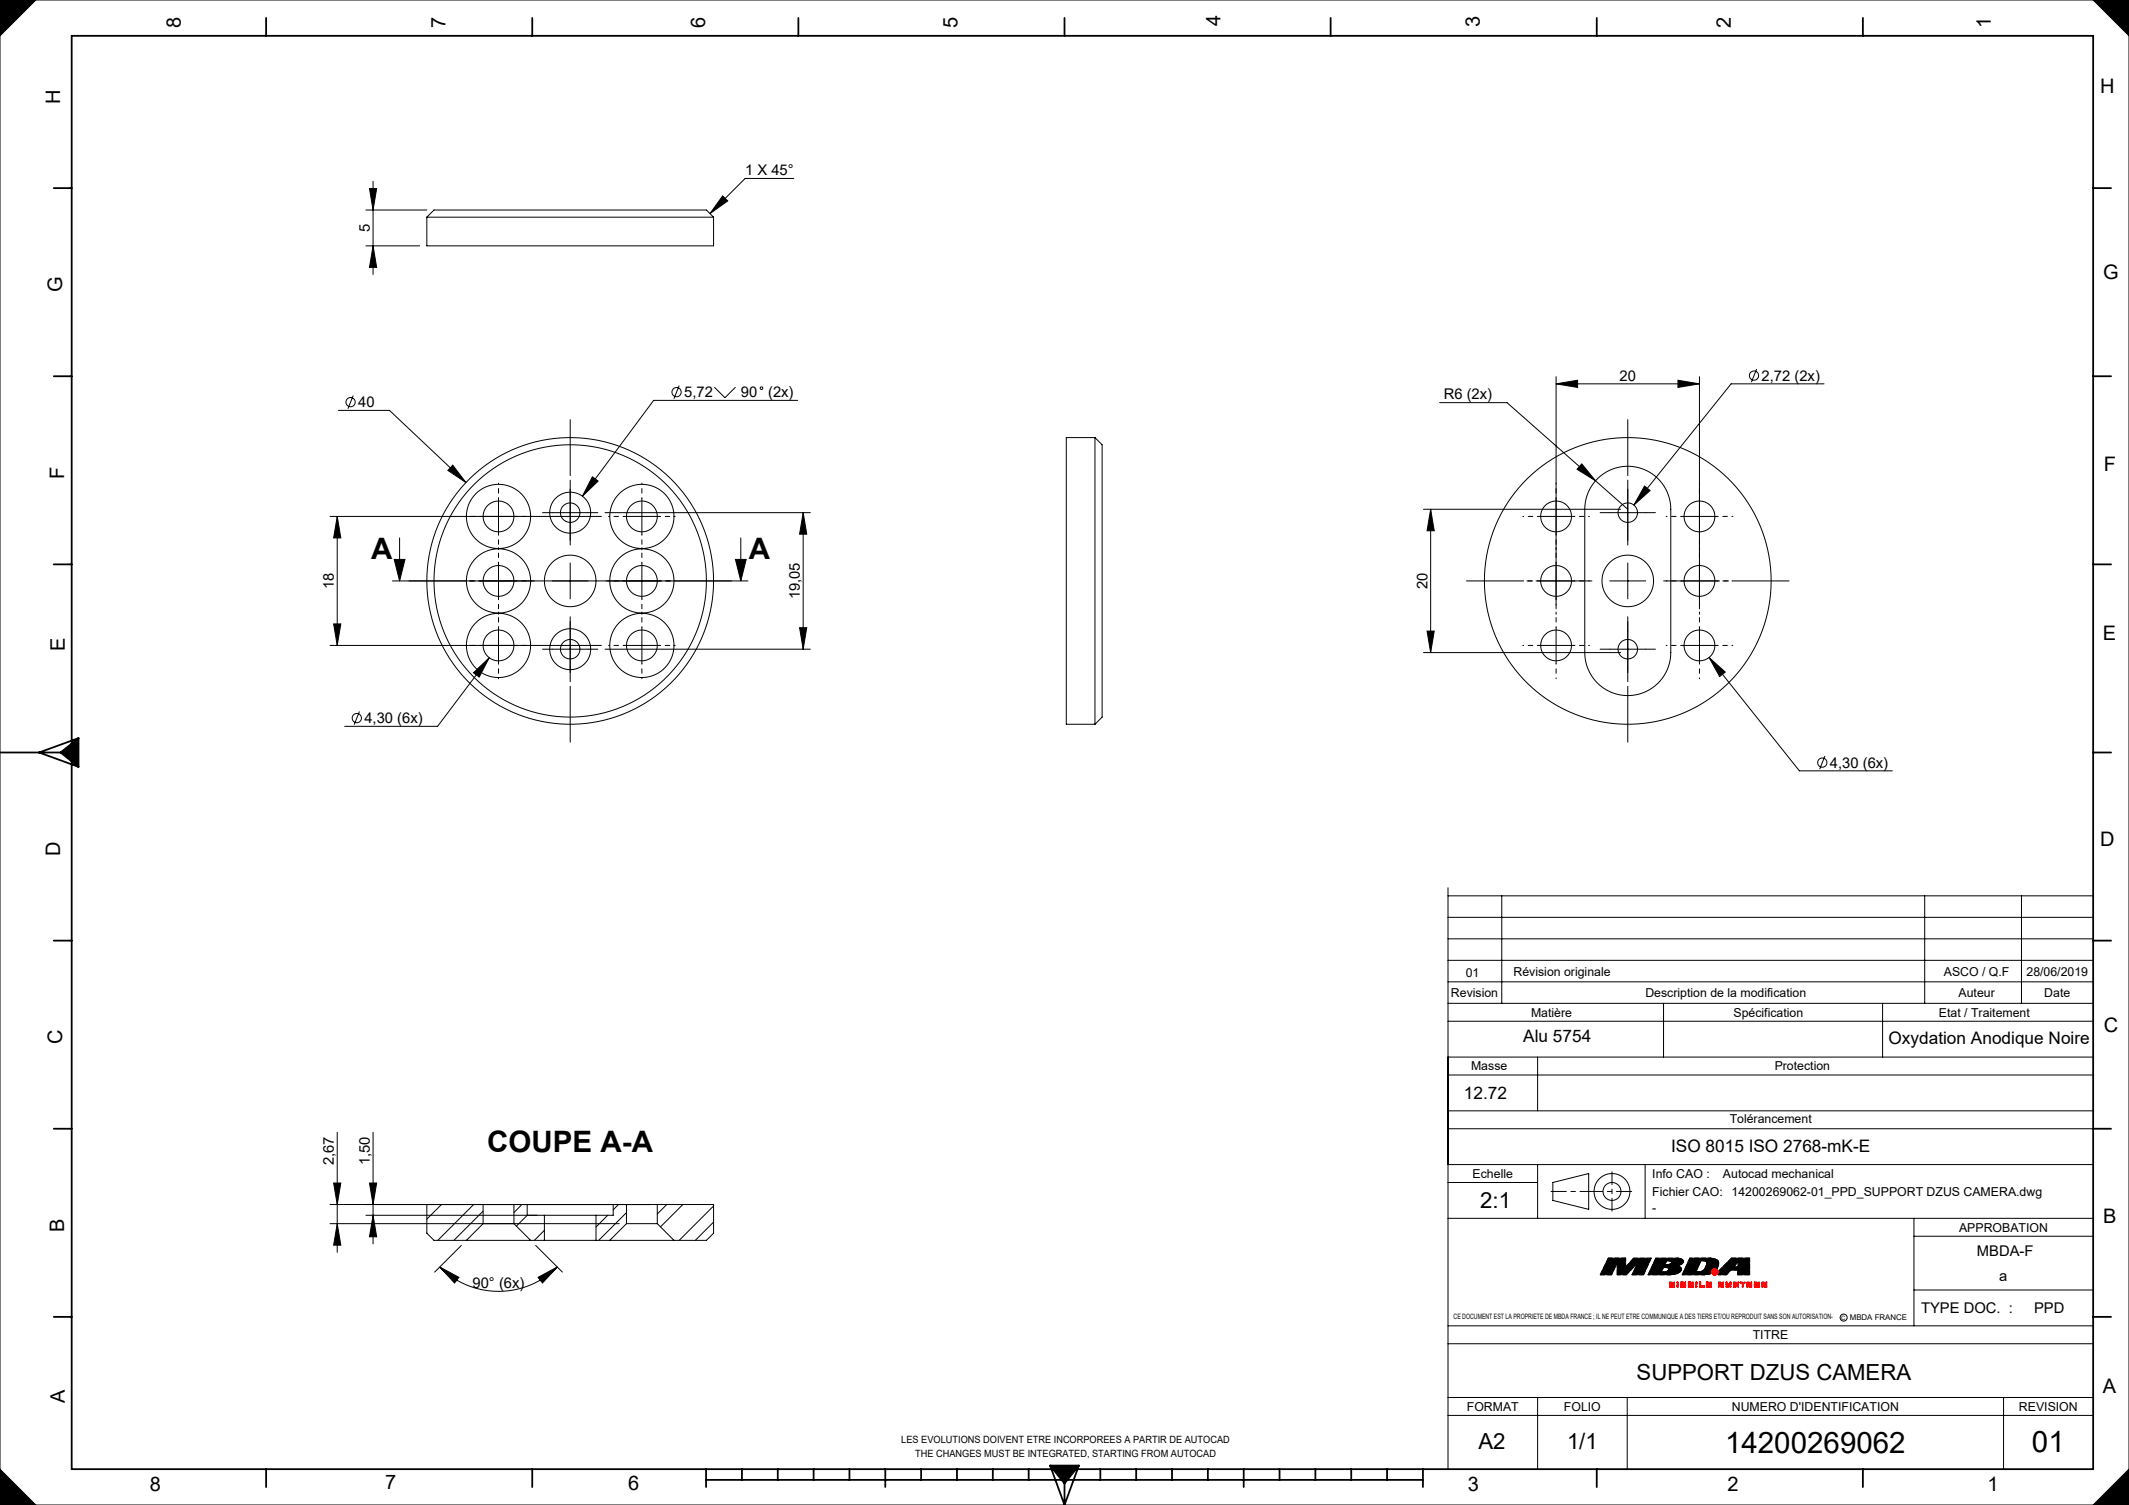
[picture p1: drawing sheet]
<svg xmlns="http://www.w3.org/2000/svg" width="594mm" height="420mm" viewBox="0 0 594 420" stroke-linecap="round" stroke-linejoin="round" font-family="sans-serif">
<g fill="none" stroke="#000" stroke-width=".28">
<path d="M0 0h594v420h-594zM10 0l-10 10M584 0l10 10M404 247.8v162.2M404 256h180M404 250h180M419 250v30M537 250v30M564 250v30M404 280h180M404 274h180M404 268h180"/>
<path d="M404 262h180M464.1 280v15M525.3 280v15M404 295h180M404 285h180.1M404 300h180M429 295v15M404 310h180M404 315h180M404 340h180M404 325h180M404 330h25"/>
<path d="M429 325v15M433.2 330l10.1-2.5v10l-10.1-2.5zM459 325v15M534 340v30M448.7 351.1h4.9v2.5l2.2-2.5h4.9l-2.1 4.6h-3.2l1.6-3.3-3.2 3.3h-2.6v-3.3l-1.6 3.3h-3.1zM462 351.1h6.2l.8 .2a.78 .78 0 0 1 .6 1.1l-.6 .5-1.4 .3 .9 .2a.92 .92 0 0 1 .6 .9 .92 .92 0 0 1-.7 .9l-2.4 .5h-6.1zM464.1 353.7l1.3 .1a.67 .67 0 0 1 .1 .8 .67 .67 0 0 1-.8 .3l-1.2 .1zM465 351.8l1.1 .2 .3 .2-.1 .3-.7 .4h-1.1zM471.5 351.1h5.9a1.82 1.82 0 0 1 2.1 1.3l-.3 1.5a1.36 1.36 0 0 0-1.5 .1 1.36 1.36 0 0 0-.5 1.4l-1.6 .3h-6.2zM474.6 351.8a1.52 1.52 0 0 1 1.6 .5 2.55 2.55 0 0 1-3 2.7zM483.1 351.1h5v4.6h-3.3v-1.3h-1.9l-1.2 1.3h-2.3l.2-.5v-.6zM485 352.1l-.1 1.4h-1.2z"/>
<path d="M534 360h50M534 345h50M404 375h180M404 370h180M404 395h180M404 390h180M429 390v20M454 390v20M559 390v20M0 410l10 10M594 410l-10 10"/>
<circle cx="449.8" cy="332.5" r="2.5"/>
<circle cx="449.8" cy="332.5" r="5"/>
<circle cx="514.4" cy="367.7" r=".98"/>
</g>
<path d="M479.4 355.7l.2-.5v-.6" fill="none" stroke="#000" stroke-width=".28" stroke-dasharray="1.3 .6" stroke-dashoffset=".6" stroke-linecap="butt"/>
<path d="M479.1 353.9a1.19 1.19 0 0 0-1.4 .1 1.19 1.19 0 0 0-.4 1.3" fill="none" stroke="#000" stroke-width=".28" stroke-dasharray="1.3 .6" stroke-dashoffset=".1" stroke-linecap="butt"/>
<g fill="none" stroke="#f00" stroke-width=".28">
<path d="M465.8 357.8h1.3v1.4h-.2v-1.1h-.3v1.1h-.3v-1.1h-.2v1.1h-.3zM467.9 357.8h.3v1.4h-.3zM469 357.8h1.3v.2h-1.1v.3h1.1v.9h-1.3v-.3h1v-.3h-1zM471 357.8h1.4v.2h-1.1v.3h1.1v.9h-1.4v-.3h1.1v-.3h-1.1zM473.2 357.8h.2v1.4h-.2zM474.2 357.8h.3v1.1h1v.3h-1.3zM476.1 357.8h1.3v.2h-1v.3h1v.3h-1v.3h1v.3h-1.3zM479.5 357.8h1.4v.2h-1.2v.3h1.2l-.1 .9h-1.3v-.3h1.1v-.3h-1.1zM481.6 357.8h.2v.5h.9v-.5h.3v1.3l-1.4 .1v-.3h1.1v-.3h-1.1zM483.7 357.8h1.4v.2h-1.2v.3h1.2v.8l-1.4 .1v-.3h1.1v-.3h-1.1zM485.5 357.8h1.4v.2h-.6v1.2h-.2v-1.2h-.6zM487.4 357.8h1.3v.2h-1v.3h1v.3h-1v.3h1v.3h-1.3z"/>
<path d="M489.5 357.8h1.3v1.4h-.3v-1.2h-.2v1.2h-.3v-1.2h-.2v1.2h-.3zM491.6 357.8h1.3v.2h-1v.3h1v.9h-1.3v-.3h1v-.3h-1z"/>
<circle cx="478.5" cy="355" r=".9"/>
</g>
<path d="M479.4 355a.9 .9 0 0 0-1.4-.8 .9 .9 0 0 0-.1 1.5 .9 .9 0 0 0 1.5-.6v-.1" fill="none" stroke="#f00" stroke-width=".28" stroke-dasharray="1.3 .6" stroke-dashoffset=".7" stroke-linecap="butt"/>
<path d="M482.9 354.4h1.9" fill="none" stroke="#000" stroke-width=".28" stroke-dasharray="1.3 .6" stroke-dashoffset="1"/>
<path d="M459.9 355.7h6.1M462 351.1h6.2M465.3 352.9h-.8M466.7 355.7h-.7M467.6 353.2l.9 .2M467.9 355.4l-.8 .2M469.4 355.7h6.2M473.2 355h.7M475.5 354.2l.4-.6M477.4 351.1l.7 .2M479.4 355.7h2.3M481.7 355.7h-2.3" fill="none" stroke="#000" stroke-width=".28" stroke-dasharray="1.3 .6" stroke-dashoffset=".4"/>
<path d="M482.9 354.4l-1.2 1.3M485 352.1l-1.3 1.4" fill="none" stroke="#000" stroke-width=".28" stroke-dasharray="1.3 .6" stroke-dashoffset=".9"/>
<path d="M465 351.8l-.5 1.1M469.4 355.7h5.7M483.7 353.5h1.2M484.8 355.7v-1.3" fill="none" stroke="#000" stroke-width=".28" stroke-dasharray="1.3 .6" stroke-dashoffset=".6"/>
<path d="M451.2 352.4l-1.6 3.3M455.4 355.7l1.6-3.3M464.1 353.7l-.6 1.3M484.9 353.5l.1-1.4" fill="none" stroke="#000" stroke-width=".28" stroke-dasharray="1.3 .6" stroke-dashoffset=".7"/>
<path d="M451.2 355.7v-3.3M453.6 353.6l2.2-2.5M473.2 355l1.4-3.2M484.8 355.7h3.3M488.1 355.7h-3.3" fill="none" stroke="#000" stroke-width=".28" stroke-dasharray="1.3 .6" stroke-dashoffset="-.1"/>
<path d="M457 352.4l-3.2 3.3M488.1 351.1v4.6" fill="none" stroke="#000" stroke-width=".28" stroke-dasharray="1.3 .6" stroke-dashoffset=".2"/>
<g fill="none" stroke="#000" stroke-width=".28" stroke-dasharray="1.3 .6">
<path d="M446.5 355.7l2.2-4.6M446.5 355.7h3.1M449.6 355.7h-3.1M451.2 355.7h.1M455.4 355.7h3.2M458.6 355.7h-3.2M460.6 351.1h.1M460.7 351.1l-2.1 4.6M462 351.1l-2.1 4.6M463.5 355h.6M464.1 355l.6-.1M464.5 352.9h.1"/>
<path d="M464.6 352.9h.1M464.6 352.9h.5M464.7 354.9h.2M464.7 353.7h-.6M464.9 354.9l.3-.2M465 351.8h.5M465 353.8l-.3-.1M465.2 354.7l.2-.1M465.3 355.7h.1M465.4 353.8h-.4M465.4 354.6l.2-.2M465.4 355.7h.1"/>
<path d="M465.5 355.7h.1M465.5 351.8l.4 .1M465.6 353.9l-.2-.1M465.6 354.4v-.2M465.6 352.9h-.3M465.6 354v-.1M465.6 354.2v-.2M465.6 355.7h.1M465.7 355.7h.1M465.8 355.7h.1M465.9 351.9l.2 .1M465.9 355.7h.1"/>
<path d="M466 352.8l-.4 .1M466 355.7h.1M466.1 352.7l-.1 .1M466.1 352h.2M466.2 352.6l-.1 .1M466.3 352l.1 .2M466.3 352.5l-.1 .1M466.4 352.3l-.1 .2M466.4 352.2v.1M467.1 355.6l-.4 .1M467.8 351.1h.4M468 351.1h.1"/>
<path d="M468.1 351.1h.1M468.2 351.1l.4 .1M468.4 355.2l-.5 .2M468.5 353.4l.4 .3M468.6 351.2l.4 .1M468.7 353l-.4 .1M468.7 354.9l-.3 .3M468.9 354.7l-.2 .2M468.9 353.7l.2 .2M469 352.9l-.3 .1M469 351.3l.2 .1M469 354.6l-.1 .1"/>
<path d="M469.1 353.9v.2M469.1 354.3l-.1 .3M469.1 354.1v.2M469.2 352.7l-.2 .2M469.2 351.4l.3 .2M469.4 352.5l-.2 .2M469.5 351.6l.2 .3M469.6 352.4l-.2 .1M469.7 352.2l-.1 .2M469.7 351.9v.3M471.5 351.1l-2.1 4.6M473.2 355h.4"/>
<path d="M473.6 355h.1M473.7 355h.1M473.8 355h.1M473.9 355l.5-.1M474.4 354.9h.2M474.6 351.8h.6M474.6 354.9l.2-.1M474.8 354.8l.1-.1M474.9 354.7l.2-.1M475.1 354.6l.1-.1M475.1 355.7h.1M475.2 354.5l.3-.3"/>
<path d="M475.2 355.7h.1M475.3 355.7h.1M475.4 351.8h-.2M475.4 355.7h.1M475.5 355.7h.1M475.6 355.7h.6M475.6 351.9l-.2-.1M475.8 352l-.2-.1M475.9 353.6l.2-.6M476.1 352.1l-.3-.1M476.1 353l.1-.4M476.2 355.7l.3-.1"/>
<path d="M476.2 352.3l-.1-.2M476.2 352.6v-.3M476.5 355.6l.3-.1M476.8 355.5h.3M477 351.1h.1M477.1 355.5l.1-.1M477.1 351.1h.1M477.2 351.1h.1M477.2 355.4h.1M477.3 355.4v-.1M477.3 351.1h.1M478.1 351.3l.6 .1"/>
<path d="M478.7 351.4l.4 .3M479.1 353.9h.1M479.1 351.7l.2 .2M479.2 353.9v-.1M479.2 353.8l.2-.6M479.4 353.2l.1-.4M479.4 352.1l-.1-.2M479.5 352.4l-.1-.3M479.5 352.8v-.4M483.1 351.1h5"/>
</g>
<path d="M448.7 351.1h4.9M455.8 351.1h4.8M479.6 354.6l3.5-3.5" fill="none" stroke="#000" stroke-width=".28" stroke-dasharray="1.3 .6" stroke-dashoffset=".1"/>
<path d="M471.5 351.1h5.9" fill="none" stroke="#000" stroke-width=".28" stroke-dasharray="1.3 .6" stroke-dashoffset=".5"/>
<path d="M451.3 355.7h2.5M453.6 351.1v2.5M453.8 355.7h-2.6M468.3 353.1l-.7 .1" fill="none" stroke="#000" stroke-width=".28" stroke-dasharray="1.3 .6" stroke-dashoffset=".3"/>
<path d="M459.9 355.7h5.4M471.5 351.1h5.5" fill="none" stroke="#000" stroke-width=".28" stroke-dasharray="1.3 .6" stroke-dashoffset=".8"/>
<path d="M432.7 332.5h22.6" fill="none" stroke="#000" stroke-width=".28" stroke-dasharray="6.3 1.3 1.3 1.3" stroke-dashoffset="2.1"/>
<path d="M449.8 327v11" fill="none" stroke="#000" stroke-width=".28" stroke-dasharray="6.3 1.3 1.3 1.3" stroke-dashoffset="2.8"/>
<g fill="none" stroke="#000" stroke-width=".5">
<path d="M20 10h564v400h-564zM74.3 5v5M148.5 5v5M222.8 5v5M297 5v5M371.3 5v5M445.5 5v5M519.7 5v5M15 52.5h5M584 52.5h5M15 105h5M584 105h5"/>
<path d="M15 157.5h5M584 157.5h5M0 210h16.9M16.9 210l5 4M21.9 206l-11 4 11 4M21.9 206v8M21.9 206l-5 4M584 210h5M15 262.5h5M584 262.5h5M15 315h5M584 315h5"/>
<path d="M15 367.5h5M584 367.5h5M74.3 410v5M148.5 410v5M197 413h200M197 410v5M207 410v3M217 410v3M227 410v3M237 410v3M247 410v5M257 410v3"/>
<path d="M267 410v3M277 410v3M287 410v3M293 409l4 11M293 409h8M293 409l4 5M297 414v6M301 409l-4 11M301 409l-4 5M307 410v3M317 410v3M327 410v3"/>
<path d="M337 410v3M347 410v5M357 410v3M367 410v3M377 410v3M387 410v3M397 410v5M445.5 410v5M519.7 410v5"/>
</g>
<g fill="none" stroke="#f00" stroke-width=".28" stroke-dasharray="1.3 .6" stroke-dashoffset=".5">
<path d="M466.1 358.1v1.1M466.3 359.2v-1.1M466.6 358.1v1.1M466.9 359.2v-1.1M469 358.9h1M469 358.6h1M469.2 358.3h1.1M469.2 358h1.1M470 358.6h-1M470.3 358h-1.1M471 358.9h1.1M471 358.6h1.1"/>
<path d="M471.1 358.9h.9M471.3 358.3h1.1M471.4 358h1M472.1 358.6h-1.1M472.4 358h-1.1M474.5 358.9h1M474.5 357.8v1.1M476.4 358.9h1M476.4 358.3h1M476.4 358.6h1M476.4 358h1M477.4 358.6h-1"/>
<path d="M477.4 358h-1M479.5 358.9h1.1M479.5 358.6h1.1M481.6 358.9h1.1M481.6 358.6h1.1M487.7 358.9h1M487.7 358.6h1M487.7 358.3h1M488.7 358h-1M491.6 358.6h1M491.6 358.9h1M491.9 358h1"/>
<path d="M491.9 358.3h1"/>
</g>
<g fill="none" stroke="#f00" stroke-width=".28" stroke-dasharray="1.3 .6" stroke-dashoffset=".7">
<path d="M465.8 357.8h1.3M465.8 359.2v-1.4M467.1 357.8v1.4M467.9 359.2v-1.4M468.2 357.8v1.4M469 357.8h1.3M470.3 359.2h-1.3M471 357.8h1.4M472.4 359.2h-1.4M473.2 359.2v-1.4M473.4 357.8v1.4M474.2 359.2v-1.4"/>
<path d="M475.5 359.2h-1.3M476.1 359.2v-1.4M476.1 357.8h1.3M476.1 359.2h1.3M477.4 359.2h-1.3M479.5 357.8h1.4M483.7 359.2h1.3M483.7 357.8h1.4M485.5 357.8h1.4M487.4 357.8h1.3M487.4 359.2v-1.4M488.7 359.2h-1.3"/>
<path d="M489.5 357.8h1.3M489.5 359.2v-1.4M490.8 357.8v1.4M491.6 357.8h1.3M492.9 359.2h-1.3"/>
</g>
<path d="M469 358.6v-.8M470.3 358.3v.9M471 358.6v-.8M472.4 358.3v.9M479.5 358.6v-.8M480.9 358.3v.8M481.6 358.6v-.8M481.8 358.3h.9M483.7 358.6v-.8M485.1 358.3v.8M491.6 358.6v-.8M492.9 358.3v.9" fill="none" stroke="#f00" stroke-width=".28" stroke-dasharray="1.3 .6" stroke-dashoffset=".4"/>
<g fill="none" stroke="#f00" stroke-width=".28" stroke-dasharray="1.3 .6">
<path d="M465.8 359.2h.2M466 359.2h.1M466.3 358.1h-.2M466.3 359.2h.1M466.4 359.2h.1M466.5 359.2h.1M466.6 359.2h.1M466.9 358.1h-.3M466.9 359.2h.1M467 359.2h.1M467.9 357.8h.2M467.9 359.2h.3"/>
<path d="M468.1 357.8h.1M469 359.2v-.3M469 358.6h.1M469.2 358v.3M470 358.9v-.3M470.3 357.8v.2M471 359.2v-.3M471.3 358v.3M472 358.9h.1M472.1 358.9v-.3M472.4 357.8v.2M473.2 357.8h.2"/>
<path d="M473.2 359.2h.2M473.4 359.2h-.2M474.2 357.8h.3M474.2 357.8h.1M474.2 359.2h.1M474.3 357.8h.2M475.5 358.9v.3M476.4 358.6v.3M476.4 358v.3M477.4 358.9v.3M477.4 358.3v.3M477.4 357.8v.2"/>
<path d="M479.5 359.2v-.3M479.7 358v.3M480.6 358.9v-.3M480.9 359.1l-.1 .1M480.9 357.8v.2M481.6 357.8h.2M481.6 359.2v-.3M481.8 357.8v.5M482.7 358.9v-.3M482.7 357.8h.3M482.7 358.3v-.5M483 359.1l-.1 .1"/>
<path d="M483.7 359.2v-.3M483.9 358v.3M484.8 358.9v-.3M485.1 359.1l-.1 .1M485.1 357.8v.2M485.5 358v-.2M486.1 358h-.6M486.3 358h.6M486.3 359.2h-.2M486.9 357.8v.2M487.7 358.6v.3M487.7 358v.3"/>
<path d="M488.7 358.9v.3M488.7 358.3v.3M488.7 357.8v.2M489.8 359.2h-.3M490 358h-.2M490.3 359.2h-.3M490.5 358h-.2M490.8 359.2h-.3M491.6 359.2v-.3M491.9 358v.3M492.6 358.9v-.3M492.9 357.8v.2"/>
</g>
<g fill="none" stroke="#f00" stroke-width=".28" stroke-dasharray="1.3 .6" stroke-dashoffset=".6">
<path d="M469 357.8h1.3M469 359.2h1.3M471.1 357.8h1.3M471.1 359.2h1.3M474.3 359.2h1.2M479.7 358.3h1.2M480.8 359.2h-1.3M480.9 358h-1.2M481.6 359.2h1.3M483 357.8v1.3M483.7 358.9h1.1M483.7 358.6h1.1"/>
<path d="M483.9 358h1.2M483.9 358.3h1.2M486.1 359.2v-1.2M486.3 358v1.2M489.8 358v1.2M490 359.2v-1.2M490.3 358v1.2M490.5 359.2v-1.2"/>
</g>
<path d="M0 410v10h10zM0 0v10l10-10zM584 0l10 10v-10zM584 420h10v-10zM293 409l4 5 4-5zM16.9 210l5 4v-8zM483.1 351.1l-3.5 3.5v.6l-.2 .5h2.3l1.2-1.3h1.9v1.3h3.3v-4.6zM485 352.1l-.1 1.4h-1.2zM471.5 351.1l-2.1 4.6 7.1-.1 .8-.3v-.7l.5-.6 .6-.2 .6 .1a1.56 1.56 0 0 0 .4-1.6 1.56 1.56 0 0 0-1.3-1zM474.6 351.8a1.52 1.52 0 0 1 1.6 .5 2.55 2.55 0 0 1-3 2.7zM464.1 353.7l1.3 .1a.67 .67 0 0 1 .1 .8 .67 .67 0 0 1-.8 .3l-1.2 .1zM465 351.8l1.1 .2 .3 .2-.1 .3-.7 .4h-1.1zM462 351.1l-2.1 4.6h6.1a2.84 2.84 0 0 0 3.1-1.4v-.4l-.6-.5-.9-.2 1.4-.3a.88 .88 0 0 0 .7-1l-.5-.5-1-.3zM448.7 351.1l-2.2 4.6h3.1l1.6-3.3v3.3h2.6l3.2-3.3-1.6 3.3h3.2l2.1-4.6h-4.9l-2.2 2.5v-2.5z" fill-rule="evenodd" fill="#000"/>
<path d="M491.6 357.8v.8h1v.3h-1v.3h1.3v-.9h-1v-.3h1v-.2zM489.5 357.8v1.4h.3v-1.2h.2v1.2h.3v-1.2h.2v1.2h.3v-1.4zM487.4 357.8v1.4h1.3v-.3h-1v-.3h1v-.3h-1v-.3h1v-.2zM485.5 357.8v.2h.6v1.2h.2v-1.2h.6v-.2zM483.7 357.8v.8h1.1v.3h-1.1v.3l1.4-.1v-.8h-1.2v-.3h1.2v-.2zM481.6 357.8v.8h1.1v.3h-1.1v.3l1.4-.1v-1.3h-.3v.5h-.9v-.5zM479.5 357.8v.8h1.1v.3h-1.1v.3h1.3l.1-.9h-1.2v-.3h1.2v-.2zM477.6 355a.9 .9 0 0 0 1.8 0 .9 .9 0 0 0-1.8 0zM476.1 357.8v1.4h1.3v-.3h-1v-.3h1v-.3h-1v-.3h1v-.2zM474.2 357.8v1.4h1.3v-.3h-1v-1.1zM473.2 357.8v1.4h.2v-1.4zM471 357.8v.8h1.1v.3h-1.1v.3h1.4v-.9h-1.1v-.3h1.1v-.2zM469 357.8v.8h1v.3h-1v.3h1.3v-.9h-1.1v-.3h1.1v-.2zM467.9 357.8v1.4h.3v-1.4zM465.8 357.8v1.4h.3v-1.1h.2v1.1h.3v-1.1h.3v1.1h.2v-1.4z" fill-rule="evenodd" fill="#f00"/>
<g fill="none" stroke="#000" stroke-width=".28">
<path d="M102.1 58.6h17M103.1 52.6h2l-1 6zM104.1 50.6v26M201.6 54.7l1.4 1.4-4.9 3.5zM221.5 49.8h-13.6l-9.8 9.8M102.1 68.6h15M104.1 68.6l1 6h-2zM119.1 60.6v8h80v-8M119.1 60.6h80M119.1 60.6l2-2h76l2 2M94.4 114.5h14.3l21.3 20.2M98.6 110.4l-1.5 3.7"/>
<path d="M189.5 107.6l-1.5 3.7M199.3 108.1l3 2.9 2.9-2.9M222.5 111.7h-40.1l-19.9 26.8M401.7 112.4h18.8l33.7 29.7M434.2 107.1l6-1v2zM434.2 105.1v63.7M434.2 107.1h40M468.2 106.1l6 1-6 1zM474.2 105.1v63.7M490.1 103l-1.5 3.7M508.9 107.1h-25.9l-27.1 33.8M126.3 129.8l3.7 4.9-5.1-3.4z"/>
<path d="M139.1 139.1v10M159.1 138.1v10M165.3 133.1l1.6 1.2-4.4 4.2zM179.1 139.1v10M305.5 122.1h-8v80h8M305.5 122.1v80M305.5 122.1l2 2v76l-2 2M441.3 129.5l3.9 4.7-5.2-3.2zM445.8 133.5a12 12 0 0 1 13.1-2.4 12 12 0 0 1 7.3 11v40a12 12 0 0 1-12 12 12 12 0 0 1-12-12v-40a12 12 0 0 1 3.6-8.6zM454.2 138.1v10M458.8 135.6l1.6 1.3-4.5 4zM92.1 144.1h75.7"/>
<path d="M94.1 144.1l1 6h-2zM94.1 144.1v36M110 156.1h3l-1.5 6zM111.5 150.1v12M139.1 157.1v10M154.1 143.1h10M159.1 157.1v10M168.8 143.1h57.3M174.1 144.1h10M179.1 157.1v10M205.2 156.1h3l-1.5 6zM206.7 150.1v12"/>
<path d="M224.1 143.1l1 6h-2zM224.1 143.1v38.1M397.2 142.1h55M399.2 142.1v40M399.2 142.1l1 6h-2zM429.2 144.1h10M449.2 143.1h10M454.2 157.1v10M469.2 144.1h10M93.1 174.1h2l-1 6zM109.5 162.1h99.2M139.1 175.1v10"/>
<path d="M159.1 176.2v10M179.1 175.1v10M223.1 175.2h2l-1 6zM398.2 176.1h2l-1 6zM429.2 162.1h10M434.2 175.1v10M449.2 162.1h10M454.2 176.2v10M469.2 162.1h10M474.2 175.1v10M92.1 180.1h75.7M100.3 198.6l-1.5 3.6"/>
<path d="M132.1 187.7l4.4-4.1-2.8 5.3zM136.5 183.6l-14.4 19.1h-25.9M154.1 181.2h10M168.8 181.2h57.3M174.1 180.1h10M397.2 182.1h55M429.2 180.1h10M449.2 181.2h10M469.2 180.1h10M476.8 183.5l4.6 4.1-1.6 1.2zM476.8 183.5l25.2 31.6h26M509.2 211l-1.5 3.7"/>
<path d="M94.1 316v33.5M104.1 316v31.1M92.1 336.1h89.3M93.1 330.1h2l-1 6zM102.1 339.1h49.8M103.1 330.1h2l-1 6zM104.1 339.1l1 6h-2zM119.1 336.1v8l2 2h9M123.2 336.1l-4.1 4.1M132.1 336.1l-10 10M134.8 338l-8.2 8.1M145.6 336.1l-2.2 2.3"/>
<path d="M151.9 339.1h14.4M151.9 339.1v7M166.3 339.1h4.8v-3h-24v3l-3 3.1M166.3 339.1v7M169.6 339.1l-3.3 3.3M172.6 336.1l-1.5 1.5M174.8 338.4l-7.8 7.7M183.4 336.1h-8.6v5.4M183.4 336.1h15.7v8l-2 2h-9.1M183.4 336.1v5.4M186 336.1l-2.6 2.7M190.5 336.1l-6.2 6.3"/>
<path d="M199.1 336.6l-9.6 9.5M92.1 341.5h80.7M94.1 341.5l1 6h-2zM122.7 353.6l5.3 2.9-1.2 1.5zM122.7 353.6a23.2 23.2 0 0 0 32.8 0M128.7 347.6l-7.4 7.4M130.1 346.1h17.9M134.8 341.5h8.6M134.8 341.5v-5.4h8.6v5.4M134.8 341.5l-4.7 4.6M143.4 341.5l4.6 4.6M148 346.1h3.9"/>
<path d="M149.5 347.6l7.4 7.4M150.1 356.5l5.4-2.9-4.1 4.4zM151.9 346.1h14.4M151.9 343.3l-2.8 2.8M166.3 346.1h3.8M170.1 346.1h17.9M174.8 341.5h8.6M174.8 341.5l-4.7 4.6M183.4 341.5l4.6 4.6M199.1 341l-5.1 5.1"/>
<circle cx="97.8" cy="112.2" r="1.29"/>
<circle cx="188.8" cy="109.4" r="1.29"/>
<circle cx="212.5" cy="108.3" r=".37"/>
<circle cx="489.4" cy="104.8" r="1.29"/>
<circle cx="139.1" cy="144.1" r="9"/>
<circle cx="139.1" cy="144.1" r="4.3"/>
<circle cx="159.1" cy="143.1" r="2.72"/>
<circle cx="159.1" cy="143.1" r="5.7"/>
<circle cx="179.1" cy="144.1" r="9"/>
<circle cx="179.1" cy="144.1" r="4.3"/>
<circle cx="434.2" cy="144.1" r="4.3"/>
<circle cx="454.2" cy="143.1" r="2.72"/>
<circle cx="474.2" cy="144.1" r="4.3"/>
<circle cx="139.1" cy="162.1" r="9"/>
<circle cx="139.1" cy="162.1" r="4.3"/>
<circle cx="159.1" cy="162.1" r="40"/>
<circle cx="159.1" cy="162.1" r="38"/>
<circle cx="159.1" cy="162.1" r="7.2"/>
<circle cx="179.1" cy="162.1" r="9"/>
<circle cx="179.1" cy="162.1" r="4.3"/>
<circle cx="434.2" cy="162.1" r="4.3"/>
<circle cx="454.2" cy="162.1" r="40"/>
<circle cx="454.2" cy="162.1" r="7.2"/>
<circle cx="474.2" cy="162.1" r="4.3"/>
<circle cx="139.1" cy="180.1" r="9"/>
<circle cx="139.1" cy="180.1" r="4.3"/>
<circle cx="159.1" cy="181.2" r="2.72"/>
<circle cx="159.1" cy="181.2" r="5.7"/>
<circle cx="179.1" cy="180.1" r="9"/>
<circle cx="179.1" cy="180.1" r="4.3"/>
<circle cx="434.2" cy="180.1" r="4.3"/>
<circle cx="454.2" cy="181.2" r="2.72"/>
<circle cx="474.2" cy="180.1" r="4.3"/>
<circle cx="99.6" cy="200.4" r="1.29"/>
<circle cx="508.4" cy="212.8" r="1.29"/>
</g>
<path d="M159.1 152.1v-35M454.2 152.1v-35M149.1 162.1h-35M159.1 172.1v35M169.1 162.1h35M444.2 162.1h-35M454.2 172.1v35M464.2 162.1h35" fill="none" stroke="#000" stroke-width=".28" stroke-dasharray="30.5 1.3 1.3 1.3" stroke-dashoffset="14.9"/>
<g fill="none" stroke="#000" stroke-width=".28" stroke-dasharray="30.5 1.3 1.3 1.3" stroke-dashoffset="30.2">
<path d="M139.1 139.1v-4.3M179.1 139.1v-4.3M434.2 139.1v-4.3M474.2 139.1v-4.3M134.1 144.1h-4.3M139.1 157.1v-4.3M139.1 149.1v4.3M144.1 144.1h4.3M174.1 144.1h-4.3M179.1 149.1v4.3M179.1 157.1v-4.3M184.1 144.1h4.3"/>
<path d="M429.2 144.1h-4.3M434.2 149.1v4.3M434.2 157.1v-4.3M439.2 144.1h4.3M469.2 144.1h-4.3M474.2 157.1v-4.3M474.2 149.1v4.3M479.2 144.1h4.3M134.1 162.1h-4.3M139.1 175.1v-4.3M139.1 167.1v4.3M144.1 162.1h4.3"/>
<path d="M174.1 162.1h-4.3M179.1 167.1v4.3M179.1 175.1v-4.3M184.1 162.1h4.3M429.2 162.1h-4.3M434.2 167.1v4.3M434.2 175.1v-4.3M439.2 162.1h4.3M469.2 162.1h-4.3M474.2 175.1v-4.3M474.2 167.1v4.3M479.2 162.1h4.3"/>
<path d="M134.1 180.1h-4.3M139.1 185.1v4.3M144.1 180.1h4.3M174.1 180.1h-4.3M179.1 185.1v4.3M184.1 180.1h4.3M429.2 180.1h-4.3M434.2 185.1v4.3M439.2 180.1h4.3M469.2 180.1h-4.3M474.2 185.1v4.3M479.2 180.1h4.3"/>
</g>
<g fill="none" stroke="#000" stroke-width=".28" stroke-dasharray="30.5 1.3 1.3 1.3">
<path d="M159.1 138.1v-2.8M454.2 138.1v-2.8M154.1 143.1h-2.7M159.1 148.1v2.7M164.1 143.1h2.7M449.2 143.1h-2.8M454.2 148.1v2.7M459.2 143.1h2.7M159.1 176.2v-2.8M454.2 176.2v-2.8M154.1 181.2h-2.7M159.1 186.2v2.7"/>
<path d="M164.1 181.2h2.7M449.2 181.2h-2.8M454.2 186.2v2.7M459.2 181.2h2.7"/>
</g>
<g fill="#000">
<path d="M104.1 68.6l1 6h-2zM103.1 52.6h2l-1 6z"/>
<path d="M126.3 129.8l-1.4 1.5 5.1 3.4zM165.3 133.1l-2.8 5.4 4.4-4.2zM132.1 187.7l1.6 1.2 2.8-5.3zM434.2 107.1l6-1v2zM468.2 106.1l6 1-6 1zM476.8 183.5l3 5.3 1.6-1.2zM458.8 135.6l-2.9 5.3 4.5-4zM441.3 129.5l-1.3 1.5 5.2 3.2zM201.6 54.7l1.4 1.4-4.9 3.5z"/>
<path d="M94.1 144.1l1 6h-2zM93.1 174.1h2l-1 6zM224.1 143.1l1 6h-2zM223.1 175.2h2l-1 6zM399.2 142.1l1 6h-2zM398.2 176.1h2l-1 6zM93.1 330.1h2l-1 6zM94.1 341.5l1 6h-2z"/>
<path d="M205.2 156.1h3l-1.5 6zM110 156.1h3l-1.5 6z"/>
<path d="M104.1 339.1l1 6h-2zM103.1 330.1h2l-1 6z"/>
<path d="M122.7 353.6l5.3 2.9-1.2 1.5zM150.1 356.5l5.4-2.9-4.1 4.4z"/>
</g>
<g font-size="8.2">
<text x="103.6" y="156">A</text>
<text x="209" y="156">A</text>
<text x="136" y="321.5">COUPE A-A</text>
<text x="481.3" y="405.4">14200269062</text>
<text x="566.9" y="405.3">01</text>
</g>
<g font-size="6.2">
<text x="413" y="337">2:1</text>
<text x="456.6" y="385.2">SUPPORT DZUS CAMERA</text>
<text x="412.5" y="404.4">A2</text>
<text x="437.2" y="404.4">1/1</text>
</g>
<g font-size="5.6">
<text x="50.4" y="7.7" transform="rotate(-90 50.4 7.7)">8</text>
<text x="124.3" y="7.9" transform="rotate(-90 124.3 7.9)">7</text>
<text x="196.7" y="7.7" transform="rotate(-90 196.7 7.7)">6</text>
<text x="267.1" y="7.7" transform="rotate(-90 267.1 7.7)">5</text>
<text x="340.5" y="7.4" transform="rotate(-90 340.5 7.4)">4</text>
<text x="412.9" y="7.7" transform="rotate(-90 412.9 7.7)">3</text>
<text x="482.9" y="7.7" transform="rotate(-90 482.9 7.7)">2</text>
<text x="555.4" y="7.7" transform="rotate(-90 555.4 7.7)">1</text>
<text x="16.8" y="29" transform="rotate(-90 16.8 29)">H</text>
<text x="585.9" y="26.1">H</text>
<text x="586.8" y="77.9">G</text>
<text x="17.4" y="81.4" transform="rotate(-90 17.4 81.4)">G</text>
<text x="587" y="131.4">F</text>
<text x="17.9" y="133.7" transform="rotate(-90 17.9 133.7)">F</text>
<text x="586.7" y="178.7">E</text>
<text x="18.1" y="181.6" transform="rotate(-90 18.1 181.6)">E</text>
<text x="16.8" y="239" transform="rotate(-90 16.8 239)">D</text>
<text x="585.9" y="236.1">D</text>
<text x="587" y="287.9">C</text>
<text x="17.4" y="291.3" transform="rotate(-90 17.4 291.3)">C</text>
<text x="586.8" y="341.4">B</text>
<text x="17.9" y="343.8" transform="rotate(-90 17.9 343.8)">B</text>
<text x="586.7" y="388.7">A</text>
<text x="18.1" y="391.6" transform="rotate(-90 18.1 391.6)">A</text>
<text x="41.8" y="416">8</text>
<text x="107.5" y="415.6">7</text>
<text x="175.2" y="415.9">6</text>
<text x="409.5" y="416.1">3</text>
<text x="482" y="416.1">2</text>
<text x="554.5" y="416.1">1</text>
</g>
<g font-size="4.8">
<text x="425" y="290.7">Alu 5754</text>
<text x="526.9" y="291.4">Oxydation Anodique Noire</text>
<text x="408.4" y="306.7">12.72</text>
<text x="466.2" y="321.4">ISO 8015 ISO 2768-mK-E</text>
</g>
<g font-size="4.1">
<text x="207.9" y="48.9">1 X 45°</text>
<text x="103.2" y="64.8" transform="rotate(-90 103.2 64.8)">5</text>
<text x="451.9" y="106.2">20</text>
<text x="491.5" y="106.2">2,72 (2x)</text>
<text x="99.9" y="113.6">40</text>
<text x="190.9" y="110.8">5,72</text>
<text x="206.7" y="110.8">90</text>
<text x="214.3" y="110.8">(2x)</text>
<text x="402.8" y="111.4">R6 (2x)</text>
<text x="93.2" y="164.4" transform="rotate(-90 93.2 164.4)">18</text>
<text x="223.2" y="167.3" transform="rotate(-90 223.2 167.3)">19,05</text>
<text x="398.2" y="164.4" transform="rotate(-90 398.2 164.4)">20</text>
<text x="101.7" y="201.8">4,30 (6x)</text>
<text x="510.6" y="214.2">4,30 (6x)</text>
<text x="93.2" y="325.2" transform="rotate(-90 93.2 325.2)">2,67</text>
<text x="103.2" y="325.2" transform="rotate(-90 103.2 325.2)">1,50</text>
<text x="551.6" y="350.5">MBDA-F</text>
<text x="131.8" y="359.5">90° (6x)</text>
<text x="557.8" y="357.5">a</text>
<text x="536" y="366.5">TYPE DOC. :</text>
<text x="567.5" y="366.3">PPD</text>
</g>
<g font-size="3.4">
<text x="409" y="272.6">01</text>
<text x="422.3" y="272.3">Révision originale</text>
<text x="542.3" y="272.3">ASCO / Q.F</text>
<text x="565.4" y="272.3">28/06/2019</text>
<text x="404.8" y="278.2">Revision</text>
<text x="459.1" y="278.2">Description de la modification</text>
<text x="546.4" y="278.2">Auteur</text>
<text x="570.4" y="278.2">Date</text>
<text x="427.2" y="283.8">Matière</text>
<text x="483.7" y="283.8">Spécification</text>
<text x="541" y="283.8">Etat / Traitement</text>
<text x="410.4" y="298.6">Masse</text>
<text x="495.1" y="298.6">Protection</text>
<text x="482.6" y="313.4">Tolérancement</text>
<text x="410.9" y="328.7">Echelle</text>
<text x="461" y="328.7">Info CAO :</text>
<text x="480.7" y="328.7">Autocad mechanical</text>
<text x="461" y="333.7">Fichier CAO:</text>
<text x="483.1" y="333.9">14200269062-01_PPD_SUPPORT DZUS CAMERA.dwg</text>
<text x="460.9" y="338.2">-</text>
<text x="546.6" y="343.7">APPROBATION</text>
<text x="489" y="373.7">TITRE</text>
<text x="409.2" y="393.7">FORMAT</text>
<text x="436.3" y="393.7">FOLIO</text>
<text x="483.2" y="393.7">NUMERO D'IDENTIFICATION</text>
<text x="563.3" y="393.7">REVISION</text>
</g>
<g font-size="2.8">
<text x="251.5" y="402.7">LES EVOLUTIONS DOIVENT ETRE INCORPOREES A PARTIR DE AUTOCAD</text>
<text x="255.3" y="406.7">THE CHANGES MUST BE INTEGRATED, STARTING FROM AUTOCAD</text>
</g>
<text font-size="2.2" x="516.1" y="368.3">MBDA FRANCE</text>
<text font-size="2.1" x="405.6" y="368.2">CE DOCUMENT EST LA PROPRIETE DE MBDA FRANCE ; IL NE PEUT ETRE COMMUNIQUE A DES TIERS ET/OU REPRODUIT SANS SON AUTORISATION-</text>
<text font-size="1.6" x="513.7" y="368.3">C</text>
</svg>
